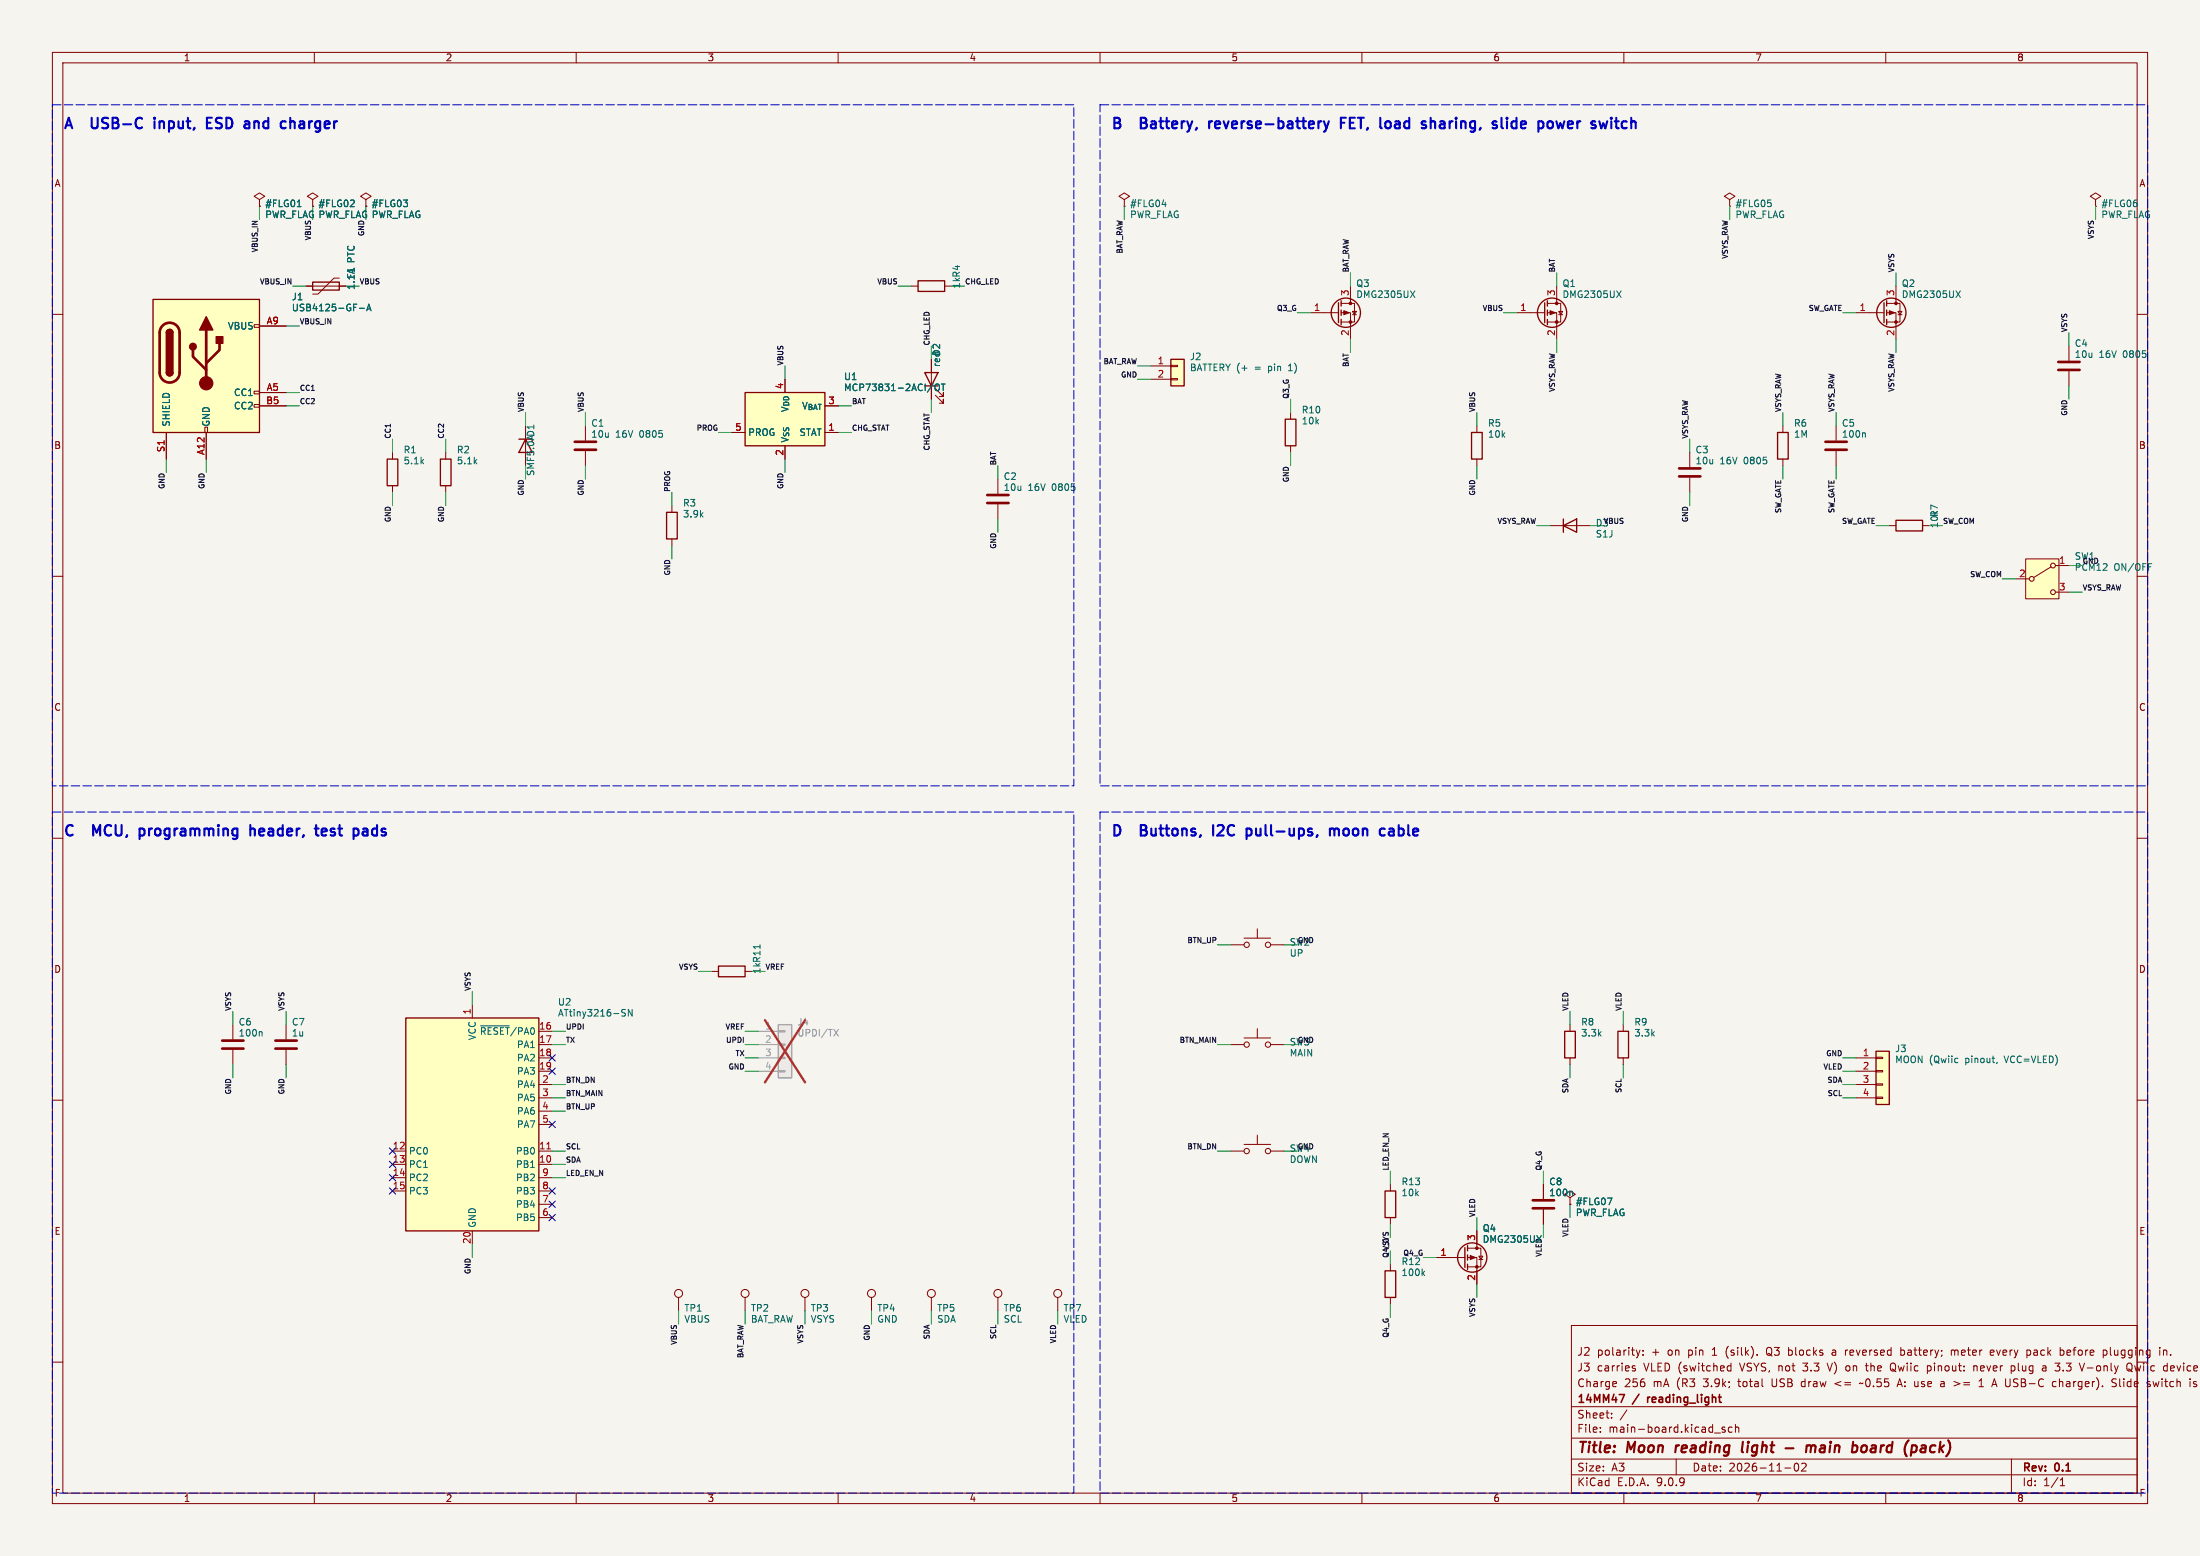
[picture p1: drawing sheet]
<svg xmlns="http://www.w3.org/2000/svg" width="420mm" height="297mm" viewBox="0 0 420 297" stroke-linecap="round" stroke-linejoin="round" font-family="sans-serif">
<path d="M0 0h420v297h-420z" fill="#f5f4ef" stroke="#f5f4ef" stroke-width=".19"/>
<g fill="none" stroke="#840000" stroke-width=".19">
<path d="M10 10h400v277h-400zM12 12h396v273h-396zM60 10v2M110 10v2M160 10v2M210 10v2M260 10v2M310 10v2M360 10v2M10 60h2M395 66v2.8M395 70.9v2.8"/>
<path d="M408 60h2M350.5 81.3v2.8M350.5 86.1v2.8M10 110h2M408 110h2M10 160h2M408 160h2M237.5 179.1h5.1M240 177.3v1.8M234.9 199.4h2.6M234.9 180.3h2.6M237.5 198.1h5.1"/>
<path d="M240 196.3v1.8M242.6 199.4h2.5M242.6 180.3h2.5M10 210h2M234.9 219.7h2.6M237.5 218.4h5.1M240 216.7v1.7M242.6 219.7h2.5M408 210h2M265.4 226.1v1.2M265.4 232.4v1.3M177.8 247.6v2.6"/>
<path d="M201.9 247.6v2.6M300 253h108v32h-108zM312.4 257.7l.3 1M312.7 258.7l-.1 .3M313.1 257.7l-.4 1M313.7 258.5v.2M313.7 257.8v.1M337.3 257.4v1.1M341.4 257.2v1.5M341.4 258.6l.5 .1M341.9 257.7l-.5 .1M350.2 257.7l-.4 .1"/>
<path d="M350.3 258.1h-.4a.29 .29 0 0 0-.2 .3 .29 .29 0 0 0 .2 .3h.4M352.6 257.7h.1M362.9 257.8l.4-.1 .3 .3M362.9 257.2v1.5M363.6 258.4l-.3 .3-.4-.1M372.5 257.8l.4-.1 .3 .2M372.5 257.7v1M373.2 257.9v.8M373.4 257.7l-.2 .2M379.9 257.9l.3-.2h.2l.3 .2v.1l-.8 .2M379.9 258.5l.3 .2 .4-.1M387.4 257.7l.3 .3v.4l-.3 .3"/>
<path d="M393.7 257.7l.3 .3v.4l-.3 .3M394.7 257.8v.8M395.3 258l-.7 .2M401.7 257.7h.2l.3 .3v.5l-.5 .2M402.9 257.2v1.3l.2 .2M412.3 257.2v.1M412.3 257.7v1M413 257.8l.2-.1 .4 .1 .1 .9M413 257.7v1M10 260h2M300 278.5h108M300 274.5h108"/>
<path d="M300 268.5h108M305.5 273.2v.2M305.5 272.5v.1M307.7 270.5v.2M307.7 269.8v.1M308.4 263.7l.2 .3-.7 .2M308.5 264.6l-.1 .1M310.6 269.1l-1.3 1.9M311.7 261.1l.5 .2v.1v.2l-.5 .1M311.7 260.8h.5M320 278.5v3M327.3 273.5h1.1"/>
<path d="M329.3 272.5l-.4-.1-.2 .2 .1 .2 .5 .2v.3h-.6M329.9 261.6h.5M329.9 260.8h.5M330.4 260.2v1.5M330.7 272.5l-.5-.1-.3 .3 .2 .6h.6M331.3 272.5l.2-.1 .4 .1v.9M331.3 271.9v1.5M342.7 279.4l.2-.1a.8 .8 0 0 1 .5 .7 .8 .8 0 0 1-.5 .8l-.2-.2-.2-.4zM343.9 279.4l.6-.1 .2 .1 .1 .3-.9 1.1h.9M343.9 263.8v.7M348.8 260.2l.5 1.5M351.4 263.7l-1.1 .4 1.1 .4"/>
<path d="M352.7 260.7l-.3 .3v.4l.3 .3M355.6 264h-.4l-.3 .1M356.1 260.7h.6M356.3 260.2v1.3l.4 .2M361.2 261.3l.2 .1M361.5 260.2a.5 .5 0 0 0-.6 .5v.5a.5 .5 0 0 0 .6 .5M362.2 264.7l.5-1.5 .5 1.5M362.3 264.3h.7M367.9 260.8l.5-.1 .3 .3M367.9 260.7v1.5M368.7 261.4l-.3 .3-.5-.1M370.7 263.7h.2l.3 .2v.8"/>
<path d="M371.2 264.6l-.5 .1M371.2 264l-.5 .1M373 263.7l1.2 .4-1.2 .4M376.8 260.8l.2-.1 .4 .1v.9M376.8 260.7v1M377.8 264.7h.9M377.8 263.6l.4-.4v1.5M380.7 263.2l.5 1.5M384 278.5v6.5M384.1 260.7h.3l.3 .3-.1 .5-.5 .2M390.1 260.7h.3l.2 .2v.8M390.6 261.6l-.5 .1"/>
<path d="M390.6 261l-.5 .1M391.9 263.8h.6M391.9 264.6h.6M393.2 263.2v1.5M393.6 263.7l-.4 .1M397.9 260.2l-.5 1.5M398.4 261.1h1.2M404 263.3l-.6-.1-.2 .1v.5l.7 .2 .1 .4-.3 .3-.5-.1M404.7 263.2v1.3l.2 .2M406.1 260.4a.5 .5 0 0 1 .6-.2 .5 .5 0 0 1 .3 .5v.5a.5 .5 0 0 1-.5 .5 .5 .5 0 0 1-.5-.5zM406.3 261.3l.8 .5M407.5 260.7l.3 1"/>
<path d="M411 263.7l.3 1 .3-.7 .3 .7M414.9 260.7h-.3l-.2 .2v.7l.5 .1M415.1 261l-.7 .2M418.8 263.8h.5M418.8 264.1l.5 .2 .1 .1-.1 .2-.4 .1M60 285v2M110 285v2M160 285v2M210 285v2M260 285v2M300 281.5h108M310 285v2"/>
<path d="M340.7 280.2h1.2M360 285v2M393.3 283.6h.9M393.3 282.5l.4-.4v1.5"/>
<circle cx="238" cy="199.4" r=".51"/>
<circle cx="238" cy="180.3" r=".51"/>
<circle cx="242.1" cy="199.4" r=".51"/>
<circle cx="242.1" cy="180.3" r=".51"/>
<circle cx="238" cy="219.7" r=".51"/>
<circle cx="242.1" cy="219.7" r=".51"/>
<circle cx="177.8" cy="246.9" r=".76"/>
<circle cx="201.9" cy="246.9" r=".76"/>
</g>
<path d="M320 275.9l-.2 1.3M332.7 275.2l-.2 1.7 .3 .3M340.9 276.4h1.5M344.9 276.1a.49 .49 0 0 1 .9 .1M344.9 275.9l-.1 1.3M345.8 276.2a.5 .5 0 0 1 .7-.2v1.2M345.8 276.2l-.2 1M355.5 276.1a.52 .52 0 0 1 .5-.2 .52 .52 0 0 1 .4 .4l-.1 .5a.6 .6 0 0 1-.9 .3M364.4 274.9l-.1 .1M366.8 276h.8l-.1 1.2M367.6 276.3l-.6 .1a.4 .4 0 0 0-.4 .4 .4 .4 0 0 0 .3 .4l.6-.1" fill="none" stroke="#840000" stroke-width=".4"/>
<path d="M309.1 266.2h1l-.6 1.5M314.5 266.7v1M314.6 266.8l-.1 .2" fill="none" stroke="#840000" stroke-width=".3"/>
<path d="M392.9 69.1h4.1M392.9 70.6h4.1M348.5 84.3h4.1M348.5 85.9h4.1" fill="none" stroke="#840000" stroke-width=".51"/>
<path d="M355.9 82.6l.2 .2v.7" fill="none" stroke="#006464" stroke-width=".19"/>
<path d="M264.4 227.3h2v5.1h-2z" fill="none" stroke="#840000" stroke-width=".25"/>
<path d="M386.7 106.7h6.4v7.6h-6.4z" fill="#ffffc2"/>
<g fill="none" stroke="#840000" stroke-width=".19">
<path d="M49.5 38.1l1-.6-1-.7-1 .7 1 .6v1.3M49.5 39.4h.1M330.2 38.1l1-.6-1-.7-1 .7 1 .6v1.3M330.2 39.4h.1M400 38.1l1.1-.6-1.1-.7-1 .7 1 .6v1.3M400 39.4h.1M174 54.6h1.3M180.3 54.6h1.3M250.2 59.7h5.3M256 57.9h2.6v3.6h-2.6M256 59.7h1.8v5.1M257.8 54.6v3.3"/>
<path d="M258.2 59.4h.8l-.4 .7zM289.6 59.7h5.3M295.4 57.9h2.5v3.6h-2.5M295.4 59.7h1.8v5.1M297.2 54.6v3.3M297.6 59.4h.7l-.4 .7zM354.3 59.7h5.4M360.2 57.9h2.5v3.6h-2.5M360.2 59.7h1.7v5.1M361.9 54.6v3.3M362.3 59.4h.8l-.4 .7zM258.2 60.1h.8"/>
<path d="M297.6 60.1h.7M362.3 60.1h.8M322.6 86.4v2.8M322.6 91.2v2.8M340.4 81.3v1.3M340.4 87.6v1.3M360.7 100.3h1.2M367 100.3h1.3M384.8 110.5h2.5M386.7 106.7h6.4v7.6h-6.4zM391.5 108.2l-3.3 2M392.4 108h2.6"/>
<path d="M392.4 113h2.6M153.7 247.6v2.6M166.4 247.6v2.6M190.5 247.6v2.6"/>
<circle cx="387.9" cy="110.5" r=".46"/>
<circle cx="391.9" cy="108" r=".46"/>
<circle cx="391.9" cy="113" r=".46"/>
<circle cx="153.7" cy="246.9" r=".76"/>
<circle cx="166.4" cy="246.9" r=".76"/>
<circle cx="190.5" cy="246.9" r=".76"/>
</g>
<g fill="none" stroke="#840000" stroke-width=".25">
<path d="M175.3 53.6h5v2h-5zM255.5 57.8v3.8M256 57.4v1M256 59.2v1M294.9 57.8v3.8M295.4 57.4v1M295.4 59.2v1M359.7 57.8v3.8M360.2 57.4v1M360.2 59.2v1M256 61v1M295.4 61v1"/>
<path d="M360.2 61v1M339.3 82.6h2.1v5h-2.1zM361.9 99.3h5.1v2h-5.1z"/>
<circle cx="256.9" cy="59.7" r="2.79"/>
<circle cx="296.3" cy="59.7" r="2.79"/>
<circle cx="361.1" cy="59.7" r="2.79"/>
</g>
<g fill="#840000" stroke="#840000" stroke-width=".19">
<path d="M360.7 59.3l1 .4-1 .4z"/>
<path d="M256.5 59.3l1.1 .4-1.1 .4z"/>
<path d="M295.9 59.3l1 .4-1 .4z"/>
<circle cx="361.9" cy="57.9" r=".25"/>
<circle cx="361.9" cy="61.5" r=".25"/>
<circle cx="257.8" cy="57.9" r=".25"/>
<circle cx="257.8" cy="61.5" r=".25"/>
<circle cx="297.2" cy="57.9" r=".25"/>
<circle cx="297.2" cy="61.5" r=".25"/>
</g>
<path d="M56.7 39.4h.8M338.1 38.8v.5M269.3 55.5l.8 1.3M270.1 55.5l-.8 1.3M308.6 55.5l.9 1.3M309.5 55.5l-.9 1.3M373.4 55.5l.8 1.3M374.2 55.5l-.8 1.3" fill="none" stroke="#006464" stroke-width=".19"/>
<path d="M320.5 89.4h4.1M320.5 90.9h4.1" fill="none" stroke="#840000" stroke-width=".51"/>
<path d="M29.2 57.2h20.3v25.4h-20.3z" fill="#ffffc2"/>
<g fill="none" stroke="#840000" stroke-width=".19">
<path d="M48.5 62h1v.5h-1zM48.5 74.7h1v.5h-1zM48.5 77.2h1v.5h-1zM49.5 62.2h5.1M49.5 74.9h5.1M49.5 77.5h5.1M177.8 68.6v7.6M178.6 75.4l1.5 1.6v-.8v.8h-.8M178.6 74.2l1.5 1.5v-.8v.8h-.8M31.7 82.6v5M39.1 81.5h.5v1.1h-.5zM39.4 82.6v5"/>
<path d="M111.8 81.3v2.8M111.8 86.1v2.8M128.3 96.5v1.3M128.3 102.9v1.2M135.9 185.4h1.3M142.2 185.4h1.3"/>
</g>
<path d="M29.2 57.2h20.3v25.4h-20.3zM31.7 63.5a.64 .64 0 0 1 .7-.6 .64 .64 0 0 1 .6 .6M31.7 71.1a.64 .64 0 0 0 .7 .7 .64 .64 0 0 0 .6-.7M176.5 71.1h2.6l-1.3 2.6zM176.5 73.7h2.6M127.3 97.8h2v5.1h-2zM137.2 184.4h5v2h-5z" fill="none" stroke="#840000" stroke-width=".25"/>
<path d="M31 62.2a1.9 1.9 0 0 1 2.1-.5 1.9 1.9 0 0 1 1.2 1.8v7.6a1.91 1.91 0 0 1-1.9 1.9 1.91 1.91 0 0 1-1.9-1.9v-7.7l.2-.7zM36.8 66.8v1.3l2.6 2.5M39.4 63v10.2M41.9 65.5v1.3l-2.5 2.5M109.7 84.3h4.1M109.7 85.9h4.1" fill="none" stroke="#840000" stroke-width=".51"/>
<g fill="#840000" stroke="#840000" stroke-width=".25">
<path d="M31.7 63.5h1.3v7.6h-1.3z"/>
<path d="M31.9 63.1a.64 .64 0 0 1 .7-.2 .64 .64 0 0 1 .4 .6h-1.3z"/>
<path d="M31.7 71.1h1.3a.64 .64 0 0 1-.6 .7 .64 .64 0 0 1-.7-.7z"/>
<path d="M39.4 60.5l1.2 2.5h-2.5z"/>
<path d="M41.3 64.3h1.2v1.2h-1.2z"/>
<circle cx="36.8" cy="66.2" r=".63"/>
</g>
<circle cx="39.4" cy="73.2" r="1.27" fill="#840000" stroke="#840000" stroke-width=".19"/>
<path d="M68.6 58.8h1M70 59.3l.4-1.2 .4 1.2M70.1 59h.6M145.1 180.3v.8" fill="none" stroke="#006464" stroke-width=".19"/>
<path d="M142.2 74.9h15.3v10.2h-15.3z" fill="#ffffc2"/>
<path d="M142.2 74.9h15.3v10.2h-15.3zM73.9 87.6h2v5.1h-2zM84.1 87.6h2v5.1h-2zM99.1 83.8h2.5v.5M100.3 83.8l1.3 2.6h-2.5zM264.4 242.6h2v5h-2z" fill="none" stroke="#840000" stroke-width=".25"/>
<g fill="none" stroke="#840000" stroke-width=".19">
<path d="M74.9 86.4v1.2M74.9 92.7v1.3M85.1 86.4v1.2M85.1 92.7v1.3M139.7 82.6h2.5M149.9 85.1v2.5M157.5 82.6h2.5M190.5 91.4v2.8M190.5 96.3v2.8M129.5 247.6v2.6M142.2 247.6v2.6M265.4 241.3v1.3"/>
<path d="M265.4 247.6v1.3"/>
<circle cx="129.5" cy="246.9" r=".76"/>
<circle cx="142.2" cy="246.9" r=".76"/>
</g>
<path d="M178.1 73.2l-1.1 1.7M178.7 73.4l.1-.1a.43 .43 0 0 1 .5 .4v.4a.42 .42 0 0 1-.4 .5 .42 .42 0 0 1-.4-.5zM179.7 73.3h.7M180.1 73.3v1.3M271.6 243l.4 .5M272 242.6l-.5 .5" fill="none" stroke="#006464" stroke-width=".19"/>
<path d="M188.5 94.5h4M188.5 96h4" fill="none" stroke="#840000" stroke-width=".51"/>
<path d="M148.6 195.6h2.5v10.1h-2.5z" fill="#ebeae8"/>
<path d="M148.6 195.6h2.5v10.1h-2.5z" fill="none" stroke="#9c9b98" stroke-width=".25"/>
<path d="M144.8 196.9h3.8M144.8 199.4h3.8M148.6 196.7h1.3v.3h-1.3zM148.6 199.3h1.3v.2h-1.3zM144.8 201.9h3.8M144.8 204.5h3.8M148.6 201.8h1.3v.3h-1.3zM148.6 204.3h1.3v.3h-1.3z" fill="none" stroke="#9c9b98" stroke-width=".19"/>
<path d="M159.2 196.5l.8 1.3M160 196.5l-.8 1.3" fill="none" stroke="#939391" stroke-width=".19"/>
<path d="M146 194.7l7.7 11.9M153.7 194.7l-7.7 11.9" fill="none" stroke="#e12e31" stroke-width=".46"/>
<path d="M77.5 194.3h25.4v40.6h-25.4z" fill="#ffffc2"/>
<g fill="none" stroke="#840000" stroke-width=".25">
<path d="M77.5 194.3h25.4v40.6h-25.4zM298.7 196.9h2v5h-2zM308.9 196.9h2v5h-2zM279.7 238.1v3.8M280.2 237.7v1.1M280.2 239.5v1M280.2 241.3v1"/>
<circle cx="281.1" cy="240" r="2.79"/>
</g>
<g fill="none" stroke="#840000" stroke-width=".19">
<path d="M44.4 195.6v2.8M54.6 195.6v2.8M90.2 191.8v2.5M102.9 196.9h2.5M102.9 199.4h2.5M299.7 195.6v1.3M309.9 195.6v1.3M44.4 200.4v2.8M54.6 200.4v2.8M74.9 219.7h2.6M102.9 219.7h2.5M102.9 201.9h2.5"/>
<path d="M102.9 204.5h2.5M102.9 207h2.5M102.9 209.6h2.5M102.9 212.1h2.5M102.9 214.6h2.5M299.7 201.9v1.3M309.9 201.9v1.3M74.9 222.2h2.6M74.9 224.8h2.6M74.9 227.3h2.6M90.2 234.9v2.6M102.9 222.2h2.5"/>
<path d="M102.9 224.8h2.5M102.9 227.3h2.5M102.9 229.9h2.5M102.9 232.4h2.5M280.2 238.3h2.5v3.5h-2.5M281.9 234.9v3.4M282.3 239.8h.8l-.4 .6zM294.6 226.1v2.8M294.6 230.9v2.8M299.7 228.6l1-.6-1-.7-1 .7 1 .6v1.3M299.7 229.9h.1M274.3 240h5.4"/>
<path d="M280.2 240h1.7v5.1M282.3 240.4h.8"/>
</g>
<path d="M49.9 196.9l.1 .2v.7M91.7 195.8h5.5M118.8 193.2l.6 .4-.1 .3h-.4M118.8 192.7h.6M120.7 192.7v1.2l-.8-1.2v1.2M293.4 235.9l.8 1.2M294.2 235.9l-.8 1.2M300 227.4l.2 .2v.6M306.9 228.7h.8l-.5 1.2" fill="none" stroke="#006464" stroke-width=".19"/>
<path d="M104.4 219.3h.7" fill="none" stroke="#a90000" stroke-width=".19"/>
<path d="M42.4 198.6h4.1M52.6 198.6h4M42.4 200.2h4.1M52.6 200.2h4M292.6 229.1h4.1M292.6 230.6h4.1" fill="none" stroke="#840000" stroke-width=".51"/>
<g fill="#840000" stroke="#840000" stroke-width=".19">
<path d="M280.7 239.6l1 .4-1 .4z"/>
<circle cx="281.9" cy="238.3" r=".25"/>
<circle cx="281.9" cy="241.8" r=".25"/>
</g>
<path d="M358.1 200.7h2.6v10.1h-2.6z" fill="#ffffc2"/>
<path d="M358.1 200.7h2.6v10.1h-2.6z" fill="none" stroke="#840000" stroke-width=".25"/>
<path d="M354.3 201.9h3.8M354.3 204.5h3.8M354.3 207h3.8M354.3 209.6h3.8M358.1 201.8h1.3v.3h-1.3zM358.1 204.3h1.3v.3h-1.3zM358.1 206.9h1.3v.2h-1.3zM358.1 209.4h1.3v.3h-1.3z" fill="none" stroke="#840000" stroke-width=".19"/>
<path d="M381.3 202.8l-.2 .2" fill="none" stroke="#006464" stroke-width=".19"/>
<path d="M223.5 68.6h2.6v5.1h-2.6z" fill="#ffffc2"/>
<path d="M59.7 53.8h5.1v1.6h-5.1zM223.5 68.6h2.6v5.1h-2.6zM245.4 80h2v5.1h-2zM280.9 82.6h2.1v5h-2.1zM298.4 99.1v2.5M298.4 100.3l2.6-1.2v2.5z" fill="none" stroke="#840000" stroke-width=".25"/>
<g fill="none" stroke="#840000" stroke-width=".19">
<path d="M49.5 39.4h.1M59.7 38.1l1-.6-1-.7-1 .7 1 .6v1.3M59.7 39.4h.1M69.8 38.1l1.1-.6-1.1-.7-1 .7 1 .6v1.3M69.8 39.4h.1M214.6 38.1l1-.6-1-.7-1 .7 1 .6v1.3M214.6 39.4h.1M58.4 54.6h7.6M64.8 53.1h-1l-3.1 3h-1M49.5 62.2h5.1M49.5 74.9h5.1M49.5 77.5h5.1"/>
<path d="M177.8 68.6v2.5M177.8 73.7v2.5M219.7 69.9h3.8M219.7 72.4h3.8M223.5 69.7h1.3v.3h-1.3zM223.5 72.3h1.3v.2h-1.3zM246.4 78.7v1.3M31.7 82.6v5M39.4 82.6v5M139.7 82.6h2.5M149.9 85.1v2.5M157.5 82.6h2.5"/>
<path d="M246.4 85.1v1.3M281.9 81.3v1.3M281.9 87.6v1.3M295.9 100.3h7.6M281.9 234.9v2.6M294.6 226.1v2.8M294.6 230.9v2.8M299.7 229.9h.1M274.3 240h2.6M281.9 242.6v2.5"/>
</g>
<g fill="none" stroke="#006464" stroke-width=".19">
<path d="M56.7 39.4h.8M66.8 39.4h.8M67.6 38.3v.4M221.8 39h.8M68.6 58.8h1M70 59.3l.4-1.2 .4 1.2M70.1 59h.6M178.1 73.2l-1.1 1.7M178.7 73.4l.1-.1a.43 .43 0 0 1 .5 .4v.4a.42 .42 0 0 1-.4 .5 .42 .42 0 0 1-.4-.5zM179.7 73.3h.7M180.1 73.3v1.3M246 70.8h.7"/>
<path d="M246.1 69.8l-.1 .1M293.4 235.9l.8 1.2M294.2 235.9l-.8 1.2M300 227.4l.2 .2v.6M306.9 228.7h.8l-.5 1.2"/>
</g>
<g fill="none" stroke="#009600" stroke-width=".19">
<path d="M49.5 39.4v2.5M59.7 39.4v2.5M69.8 39.4v2.5M214.6 39.4v2.5M330.2 39.4v2.5M400 39.4v2.5M55.9 54.6h2.5M66 54.6h2.6M171.4 54.6h2.6M181.6 54.6h2.5M247.6 59.7h2.6M257.8 52.1v2.5"/>
<path d="M287 59.7h2.6M297.2 52.1v2.5M351.8 59.7h2.5M361.9 52.1v2.5M54.6 62.2h2.5M54.6 74.9h2.5M54.6 77.5h2.5M100.3 78.7v2.6M111.8 78.7v2.6M149.9 69.9v2.5M160 77.5h2.6M177.8 76.2v2.5"/>
<path d="M217.2 69.9h2.5M217.2 72.4h2.5M246.4 76.2v2.5M257.8 64.8v2.5M281.9 78.7v2.6M297.2 64.8v2.5M340.4 78.7v2.6M350.5 78.7v2.6M361.9 64.8v2.5M395 63.5v2.5M395 73.7v2.5M31.7 87.6v2.6"/>
<path d="M39.4 87.6v2.6M74.9 83.8v2.6M74.9 94v2.5M85.1 83.8v2.6M85.1 94v2.5M111.8 88.9v2.5M128.3 94v2.5M137.2 82.6h2.5M149.9 87.6v2.6M160 82.6h2.6M190.5 88.9v2.5M190.5 99.1v2.5"/>
<path d="M246.4 86.4v2.5M281.9 88.9v2.5M322.6 83.8v2.6M322.6 94v2.5M340.4 88.9v2.5M350.5 88.9v2.5M128.3 104.1v2.6M293.4 100.3h2.5M303.5 100.3h2.6M358.1 100.3h2.6M368.3 100.3h2.5M382.3 110.5h2.5"/>
<path d="M395 108h2.5M395 113h2.5M44.4 193v2.6M54.6 193v2.6M90.2 189.2v2.6M105.4 196.9h2.5M105.4 199.4h2.5M133.3 185.4h2.6M142.2 196.9h2.6M142.2 199.4h2.6M143.5 185.4h2.5M232.4 199.4h2.5"/>
<path d="M232.4 180.3h2.5M245.1 199.4h2.5M245.1 180.3h2.5M299.7 193v2.6M309.9 193v2.6M44.4 203.2v2.5M54.6 203.2v2.5M105.4 219.7h2.5M105.4 212.1h2.5M105.4 209.6h2.5M105.4 207h2.5M142.2 201.9h2.6"/>
<path d="M142.2 204.5h2.6M232.4 219.7h2.5M245.1 219.7h2.5M299.7 203.2v2.5M309.9 203.2v2.5M351.8 201.9h2.5M351.8 209.6h2.5M351.8 207h2.5M351.8 204.5h2.5M90.2 237.5v2.5M105.4 222.2h2.5M105.4 224.8h2.5"/>
<path d="M265.4 223.5v2.6M265.4 233.7v2.5M265.4 238.8v2.5M281.9 232.4v2.5M294.6 223.5v2.6M294.6 233.7v2.5M299.7 229.9v2.5M129.5 250.2v2.5M142.2 250.2v2.5M153.7 250.2v2.5M166.4 250.2v2.5M177.8 250.2v2.5"/>
<path d="M190.5 250.2v2.5M201.9 250.2v2.5M265.4 248.9v2.6M271.8 240h2.5M281.9 245.1v2.5"/>
</g>
<g fill="none" stroke="#000084" stroke-width=".19">
<path d="M74.3 219.1l1.2 1.2M75.5 219.1l-1.2 1.2M104.8 214l1.2 1.2M104.8 201.3l1.2 1.2M104.8 203.9l1.2 1.2M106 214l-1.2 1.2M106 201.3l-1.2 1.2M106 203.9l-1.2 1.2M74.3 226.7l1.2 1.2M74.3 221.6l1.2 1.3M74.3 224.2l1.2 1.2M75.5 226.7l-1.2 1.2"/>
<path d="M75.5 221.6l-1.2 1.3M75.5 224.2l-1.2 1.2M104.8 229.3l1.2 1.2M104.8 226.7l1.2 1.2M104.8 231.8l1.2 1.2M106 229.3l-1.2 1.2M106 226.7l-1.2 1.2M106 231.8l-1.2 1.2"/>
</g>
<g fill="none" stroke="#0000c2" stroke-width=".4">
<path d="M17.5 22.5l.1 1.8M29.5 22.5v.2M29.5 23.2v1.3M39.5 23.4h.7M39.5 24.5h1M39.5 22.5h1M49.1 23.2l-.6 .1M55.7 23.2h.5l.1 .2v1.1M217.8 23.4h.7M218.5 22.5h-.7v2h.7M230.8 23.2v1.3M231.4 23.2h-.4l-.2 .3"/>
<path d="M253.7 23.2l-.5 1.3M256 23.4h.6M256.9 22.5h-.9v2M265.1 23.2l.4 .3v.6l-.4 .4M273.2 23.2h.7l.1 1.3M287.7 22.5v.2M287.7 23.2v1.3M289.3 23.2h-.6l-.2 .3 .1 .8 .3 .2h.4M297.1 23.2l.4 1.3 .4-1 .4 1 .3-1.3M308.3 23.2h.7M308.5 22.5v1.7l.1 .2 .4 .1M18.5 158.9l-.7-1.4v2"/>
<path d="M26.6 158.2h.6l.4 .3M26.6 158.2v2M27.6 159.1l-.4 .4-.6-.1M47.8 158.3a.5 .5 0 0 1 .8 .1v1.1M47.8 157.5v2M61.4 158.8l1-.2-.1-.4h-.6l-.3 .2 .1 1h.8M69.3 159.4h.9M69.3 158.2h.8l.1 1.3M70.2 158.6l-.9 .2M217.8 158.4h.7M218.5 157.5h-.7v2h.7M231.6 157.5v2"/>
<path d="M232.5 157.6v.1M233.5 158.3l-1.1 1.2h1.2M238.2 158.2h.3l.4 .3-.1 .8-.3 .2h-.3M253.9 158.3a.5 .5 0 0 1 .8 .1M253.9 158.2v1.3M254.7 158.4l.3-.2h.5l.1 1.3M254.7 158.4v1.1M265.4 158.2h.4l.3 .2v1.1M266.1 159.4l-.7 .1M266.1 158.6l-.7 .1"/>
</g>
<path d="M10 20h195v130h-195zM210 20h200v130h-200zM10 155h195v130h-195zM210 155h200v130h-200z" fill="none" stroke="#0000c2" stroke-width=".19" stroke-dasharray="1.6 .6"/>
<g font-size="2.8" fill="#0000c2">
<text x="12" y="24.7">A</text>
<text x="18.4" y="24.7">USB-C</text>
<text x="31.2" y="24.7">input,</text>
<text x="42" y="24.7">ESD</text>
<text x="50" y="24.7">and</text>
<text x="57.8" y="24.7">charger</text>
<text x="212" y="24.7">B</text>
<text x="218.6" y="24.7">Battery,</text>
<text x="232.5" y="24.7">reverse-battery</text>
<text x="258.4" y="24.7">FET,</text>
<text x="266.8" y="24.7">load</text>
<text x="275.6" y="24.7">sharing,</text>
<text x="289.9" y="24.7">slide</text>
<text x="299.4" y="24.7">power</text>
<text x="310.3" y="24.7">switch</text>
<text x="12" y="159.7">C</text>
<text x="18.6" y="159.7">MCU,</text>
<text x="28.3" y="159.7">programming</text>
<text x="50.2" y="159.7">header,</text>
<text x="63.6" y="159.7">test</text>
<text x="71.6" y="159.7">pads</text>
<text x="212" y="159.7">D</text>
<text x="218.6" y="159.7">Buttons,</text>
<text x="233.3" y="159.7">I2C</text>
<text x="240.4" y="159.7">pull-ups,</text>
<text x="257.1" y="159.7">moon</text>
<text x="267.6" y="159.7">cable</text>
</g>
<g font-size="2.8" fill="#840000">
<text x="301" y="277.9">Title:</text>
<text x="310.6" y="277.9">Moon</text>
<text x="320.7" y="277.9">reading</text>
<text x="334.2" y="277.9">light</text>
<text x="348" y="277.9">main</text>
<text x="357.6" y="277.9">board</text>
<text x="368.4" y="277.9">(pack)</text>
</g>
<g font-size="2.1" fill="#840000">
<text x="301" y="262">J3</text>
<text x="301" y="259">J2</text>
<text x="304.9" y="262">carries</text>
<text x="304.9" y="259">polarity:</text>
<text x="313.9" y="262">VLED (switched</text>
<text x="315.4" y="259">+</text>
<text x="318.5" y="259">on</text>
<text x="322.5" y="259">pin</text>
<text x="327.3" y="259">1</text>
<text x="330" y="259">(silk).</text>
<text x="332.5" y="262">VSYS, not</text>
<text x="337.9" y="259">Q3</text>
<text x="342.2" y="259">blocks</text>
<text x="344.8" y="262">3.3</text>
<text x="349.7" y="262">V)</text>
<text x="350.8" y="259">a</text>
<text x="353.2" y="262">on</text>
<text x="353.4" y="259">reversed</text>
<text x="357.3" y="262">the</text>
<text x="362.1" y="262">Qwiic</text>
<text x="364.1" y="259">battery;</text>
<text x="369.2" y="262">pinout:</text>
<text x="373.9" y="259">meter</text>
<text x="378.2" y="262">never</text>
<text x="381.6" y="259">every</text>
<text x="385.5" y="262">plug</text>
<text x="388.7" y="259">pack</text>
<text x="391.7" y="262">a</text>
<text x="394.3" y="262">3.3</text>
<text x="395.2" y="259">before</text>
<text x="399.2" y="262">V-only</text>
<text x="403.6" y="259">plugging</text>
<text x="408.3" y="262">Qwiic</text>
<text x="414.5" y="259">in.</text>
<text x="415.5" y="262">device</text>
<text x="301" y="268.2">14MM47</text>
<text x="301" y="265">Charge</text>
<text x="310.1" y="265">256</text>
<text x="311.9" y="268.2">/</text>
<text x="315.2" y="268.2">reading_light</text>
<text x="315.7" y="265">mA (R3</text>
<text x="325.5" y="265">3.9k;</text>
<text x="332.3" y="265">total</text>
<text x="338.8" y="265">USB</text>
<text x="344.6" y="265">draw</text>
<text x="351.1" y="265">&lt;=</text>
<text x="356.1" y="265">~0.55</text>
<text x="363.5" y="265">A: use</text>
<text x="374.6" y="265">&gt;=</text>
<text x="379.6" y="265">1</text>
<text x="382.3" y="265">A USB-C</text>
<text x="394.1" y="265">charger).</text>
<text x="405.6" y="265">Slide</text>
<text x="412.5" y="265">switch</text>
<text x="301" y="273.7">File:</text>
<text x="301" y="271">Sheet:</text>
<text x="307.1" y="273.7">main-board.kicad_sch</text>
<text x="301" y="281.1">Size:</text>
<text x="307.6" y="281.1">A3</text>
<text x="323" y="281.1">Date:</text>
<text x="330" y="281.1">2026-11-02</text>
<text x="386" y="281.3">Rev:</text>
<text x="392.4" y="281.3">0.1</text>
<text x="301" y="283.9">KiCad</text>
<text x="308.7" y="283.9">E.D.A.</text>
<text x="316.3" y="283.9">9.0.9</text>
<text x="386" y="283.9">Id:</text>
<text x="390.1" y="283.9">1/1</text>
</g>
<g font-size="1.8" fill="#840000">
<text x="35" y="11.9">1</text>
<text x="85" y="11.9">2</text>
<text x="135" y="11.9">3</text>
<text x="185" y="11.9">4</text>
<text x="235" y="11.9">5</text>
<text x="285" y="11.9">6</text>
<text x="335" y="11.9">7</text>
<text x="385" y="11.9">8</text>
<text x="10.3" y="35.9">A</text>
<text x="408.3" y="35.9">A</text>
<text x="10.3" y="85.9">B</text>
<text x="408.2" y="85.9">B</text>
<text x="10.3" y="135.9">C</text>
<text x="408.2" y="135.9">C</text>
<text x="10.3" y="185.9">D</text>
<text x="408.2" y="185.9">D</text>
<text x="10.3" y="235.9">E</text>
<text x="408.3" y="235.9">E</text>
<text x="10.3" y="285.9">F</text>
<text x="35" y="286.9">1</text>
<text x="85" y="286.9">2</text>
<text x="135" y="286.9">3</text>
<text x="185" y="286.9">4</text>
<text x="235" y="286.9">5</text>
<text x="285" y="286.9">6</text>
<text x="335" y="286.9">7</text>
<text x="385" y="286.9">8</text>
<text x="408.3" y="285.9">F</text>
</g>
<g font-size="1.8" fill="#006464">
<text x="50.5" y="39.7">#FLG01</text>
<text x="50.5" y="41.8">PWR_FLAG PWR_FLAG PWR_FLAG</text>
<text x="60.7" y="39.7">#FLG02</text>
<text x="70.9" y="39.7">#FLG03</text>
<text x="215.6" y="39.7">#FLG04</text>
<text x="215.6" y="41.8">PWR_FLAG</text>
<text x="331.2" y="39.7">#FLG05</text>
<text x="331.2" y="41.8">PWR_FLAG</text>
<text x="401.1" y="39.7">#FLG06</text>
<text x="401.1" y="41.8">PWR_FLAG</text>
<text x="67.9" y="53.3" transform="rotate(-90 67.9 53.3)">F1 PTC</text>
<text x="55.6" y="57.5">J1</text>
<text x="55.6" y="59.6">USB4125-GF-A</text>
<text x="67.9" y="55.4" transform="rotate(-90 67.9 55.4)">1.1A</text>
<text x="183.5" y="55.2" transform="rotate(-90 183.5 55.2)">1kR4</text>
<text x="258.8" y="55">Q3</text>
<text x="258.8" y="57.1">DMG2305UX</text>
<text x="298.2" y="55">Q1</text>
<text x="298.2" y="57.1">DMG2305UX</text>
<text x="363" y="55">Q2</text>
<text x="363" y="57.1">DMG2305UX</text>
<text x="43.4" y="63.1">VBUS</text>
<text x="179.7" y="70.2" transform="rotate(-90 179.7 70.2)">redD2</text>
<text x="227.1" y="68.9">J2</text>
<text x="227.1" y="71">BATTERY (+</text>
<text x="239.6" y="71">=</text>
<text x="242.4" y="71">pin</text>
<text x="246.4" y="71">1)</text>
<text x="396" y="66.4">C4</text>
<text x="396" y="68.5">10u</text>
<text x="400.7" y="68.5">16V</text>
<text x="405.4" y="68.5">0805</text>
<text x="44.6" y="75.8">CC1</text>
<text x="161" y="72.8">U1</text>
<text x="161" y="74.9">MCP73831-2ACI/OT</text>
<text x="32.6" y="81.5" transform="rotate(-90 32.6 81.5)">SHIELD</text>
<text x="40.2" y="81.5" transform="rotate(-90 40.2 81.5)">GND</text>
<text x="44.6" y="78.3">CC2</text>
<text x="112.8" y="81.6">C1</text>
<text x="112.8" y="83.7">10u</text>
<text x="117.5" y="83.7">16V</text>
<text x="122.2" y="83.7">0805</text>
<text x="142.7" y="83.4">PROG</text>
<text x="152.5" y="83.4">STAT</text>
<text x="153" y="78.3">V_{BAT}</text>
<text x="248.4" y="81.2">10k</text>
<text x="248.4" y="79.1">R10</text>
<text x="284" y="81.6">R5</text>
<text x="284" y="83.7">10k</text>
<text x="342.4" y="81.6">R6</text>
<text x="342.4" y="83.7">1M</text>
<text x="351.5" y="81.6">C5</text>
<text x="351.5" y="83.7">100n</text>
<text x="77" y="86.7">R1</text>
<text x="77" y="88.8">5.1k</text>
<text x="87.1" y="86.7">R2</text>
<text x="87.1" y="88.8">5.1k</text>
<text x="150.7" y="84.6" transform="rotate(-90 150.7 84.6)">V_{SS}V_{DD}</text>
<text x="323.6" y="86.7">C3</text>
<text x="323.6" y="88.8">10u</text>
<text x="328.3" y="88.8">16V</text>
<text x="333" y="88.8">0805</text>
<text x="191.5" y="91.8">C2</text>
<text x="191.5" y="93.9">10u</text>
<text x="196.2" y="93.9">16V</text>
<text x="200.9" y="93.9">0805</text>
<text x="130.3" y="96.9">R3</text>
<text x="130.3" y="99">3.9k</text>
<text x="370.2" y="100.9" transform="rotate(-90 370.2 100.9)">10kR7</text>
<text x="304.5" y="102.8">S1J</text>
<text x="396" y="107">SW1</text>
<text x="396" y="109.1">PCM12</text>
<text x="403.6" y="109.1">ON/OFF</text>
<text x="145.4" y="186" transform="rotate(-90 145.4 186)">1kR11</text>
<text x="246.1" y="182.8">UP</text>
<text x="246.1" y="180.7">SW2</text>
<text x="45.5" y="195.9">C6</text>
<text x="55.6" y="195.9">C7</text>
<text x="91.5" y="197.7">~{RESET}/PA0</text>
<text x="106.4" y="194.2">ATtiny3216-SN</text>
<text x="106.4" y="192.1">U2</text>
<text x="301.7" y="195.9">R8</text>
<text x="311.9" y="195.9">R9</text>
<text x="45.5" y="198">100n</text>
<text x="55.6" y="198">1u</text>
<text x="91" y="198.6" transform="rotate(-90 91 198.6)">VCC</text>
<text x="98.6" y="200.3">PA1</text>
<text x="98.6" y="202.8">PA2</text>
<text x="246.1" y="201.9">MAIN</text>
<text x="246.1" y="199.8">SW3</text>
<text x="301.7" y="198">3.3k</text>
<text x="311.9" y="198">3.3k</text>
<text x="361.7" y="201">J3</text>
<text x="361.7" y="203.1">MOON (Qwiic</text>
<text x="375.3" y="203.1">pinout,</text>
<text x="383" y="203.1">VCC=VLED)</text>
<text x="98.6" y="205.3">PA3</text>
<text x="98.6" y="207.9">PA4</text>
<text x="98.6" y="210.4">PA5</text>
<text x="98.6" y="213">PA6</text>
<text x="98.6" y="215.5">PA7</text>
<text x="78" y="220.6">PC0</text>
<text x="98.4" y="220.6">PB0</text>
<text x="246.1" y="220.1">SW4</text>
<text x="78" y="223.1">PC1</text>
<text x="78" y="225.7">PC2</text>
<text x="98.4" y="223.1">PB1</text>
<text x="98.4" y="225.7">PB2</text>
<text x="246.1" y="222.2">DOWN</text>
<text x="267.5" y="226.4">R13</text>
<text x="295.6" y="226.4">C8</text>
<text x="78" y="228.2">PC3</text>
<text x="98.4" y="228.2">PB3</text>
<text x="98.4" y="230.7">PB4</text>
<text x="98.4" y="233.3">PB5</text>
<text x="267.5" y="228.5">10k</text>
<text x="295.6" y="228.5">100n</text>
<text x="300.7" y="230.2">#FLG07</text>
<text x="300.7" y="232.3">PWR_FLAG</text>
<text x="91" y="234.4" transform="rotate(-90 91 234.4)">GND</text>
<text x="282.9" y="235.3">Q4</text>
<text x="282.9" y="237.4">DMG2305UX</text>
<text x="267.5" y="241.7">R12</text>
<text x="267.5" y="243.8">100k</text>
<text x="130.5" y="250.6">TP1</text>
<text x="143.2" y="250.6">TP2</text>
<text x="154.7" y="250.6">TP3</text>
<text x="167.4" y="250.6">TP4</text>
<text x="178.8" y="250.6">TP5</text>
<text x="191.5" y="250.6">TP6</text>
<text x="202.9" y="250.6">TP7</text>
<text x="130.5" y="252.7">VBUS</text>
<text x="143.2" y="252.7">BAT_RAW</text>
<text x="154.7" y="252.7">VSYS</text>
<text x="167.4" y="252.7">GND</text>
<text x="178.8" y="252.7">SDA</text>
<text x="191.5" y="252.7">SCL</text>
<text x="202.9" y="252.7">VLED</text>
</g>
<g font-size="1.8" fill="#a90000">
<text x="250.8" y="59.4">1</text>
<text x="257.6" y="56.6" transform="rotate(-90 257.6 56.6)">3</text>
<text x="290.1" y="59.4">1</text>
<text x="296.9" y="56.6" transform="rotate(-90 296.9 56.6)">3</text>
<text x="354.9" y="59.4">1</text>
<text x="361.7" y="56.6" transform="rotate(-90 361.7 56.6)">3</text>
<text x="50.8" y="62">A9</text>
<text x="257.6" y="64.2" transform="rotate(-90 257.6 64.2)">2</text>
<text x="296.9" y="64.2" transform="rotate(-90 296.9 64.2)">2</text>
<text x="361.7" y="64.2" transform="rotate(-90 361.7 64.2)">2</text>
<text x="220.9" y="69.6">1</text>
<text x="50.7" y="77.2">B5</text>
<text x="50.8" y="74.7">A5</text>
<text x="149.6" y="74.4" transform="rotate(-90 149.6 74.4)">4</text>
<text x="158" y="77.2">3</text>
<text x="220.9" y="72.1">2</text>
<text x="140.3" y="82.3">5</text>
<text x="158" y="82.3">1</text>
<text x="31.5" y="86.4" transform="rotate(-90 31.5 86.4)">S1</text>
<text x="39.1" y="86.9" transform="rotate(-90 39.1 86.9)">A12</text>
<text x="149.6" y="87.1" transform="rotate(-90 149.6 87.1)">2</text>
<text x="393" y="107.7">1</text>
<text x="385.4" y="110.2">2</text>
<text x="393" y="112.8">3</text>
<text x="89.9" y="193.7" transform="rotate(-90 89.9 193.7)">1</text>
<text x="102.8" y="196.6">16</text>
<text x="102.8" y="199.1">17</text>
<text x="102.8" y="201.7">18</text>
<text x="355.5" y="201.7">1</text>
<text x="102.8" y="204.2">19</text>
<text x="103.4" y="206.8">2</text>
<text x="103.4" y="209.3">3</text>
<text x="355.5" y="204.2">2</text>
<text x="355.5" y="206.8">3</text>
<text x="355.5" y="209.3">4</text>
<text x="103.4" y="211.8">4</text>
<text x="103.4" y="214.4">5</text>
<text x="74.9" y="219.5">12</text>
<text x="74.9" y="222">13</text>
<text x="102.8" y="219.5">11</text>
<text x="102.8" y="222">10</text>
<text x="74.9" y="224.5">14</text>
<text x="74.9" y="227.1">15</text>
<text x="103.4" y="224.5">9</text>
<text x="103.4" y="227.1">8</text>
<text x="103.4" y="229.6">7</text>
<text x="103.4" y="232.2">6</text>
<text x="89.9" y="237.5" transform="rotate(-90 89.9 237.5)">20</text>
<text x="274.9" y="239.8">1</text>
<text x="281.7" y="236.9" transform="rotate(-90 281.7 236.9)">3</text>
<text x="281.7" y="244.5" transform="rotate(-90 281.7 244.5)">2</text>
</g>
<text font-size="1.8" fill="#009600" x="102.2" y="91" transform="rotate(-90 102.2 91)">SMF5.0AD1</text>
<text font-size="1.8" fill="#0f0f0f" x="304.5" y="100.7">D3</text>
<g font-size="1.8" fill="#a5a4a2">
<text x="146" y="196.6">1</text>
<text x="146" y="199.1">2</text>
<text x="146" y="201.7">3</text>
<text x="146" y="204.2">4</text>
</g>
<g font-size="1.8" fill="#939391">
<text x="152.1" y="195.9">J4</text>
<text x="152.1" y="198">UPDI/TX</text>
</g>
<g font-size="1.4" fill="#0f0f0f">
<text x="59.4" y="46" transform="rotate(-90 59.4 46)">VBUS</text>
<text x="69.6" y="45.2" transform="rotate(-90 69.6 45.2)">GND</text>
<text x="399.8" y="45.8" transform="rotate(-90 399.8 45.8)">VSYS</text>
<text x="49.3" y="48.3" transform="rotate(-90 49.3 48.3)">VBUS_IN</text>
<text x="214.4" y="48.5" transform="rotate(-90 214.4 48.5)">BAT_RAW</text>
<text x="257.5" y="52.1" transform="rotate(-90 257.5 52.1)">BAT_RAW</text>
<text x="296.9" y="52.1" transform="rotate(-90 296.9 52.1)">BAT</text>
<text x="329.9" y="49.5" transform="rotate(-90 329.9 49.5)">VSYS_RAW</text>
<text x="361.7" y="52.1" transform="rotate(-90 361.7 52.1)">VSYS</text>
<text x="49.5" y="54.3">VBUS_IN</text>
<text x="68.6" y="54.3">VBUS</text>
<text x="167.3" y="54.3">VBUS</text>
<text x="184.1" y="54.3">CHG_LED</text>
<text x="243.6" y="59.4">Q3_G</text>
<text x="282.9" y="59.4">VBUS</text>
<text x="345.2" y="59.4">SW_GATE</text>
<text x="57.1" y="62">VBUS_IN</text>
<text x="394.7" y="63.5" transform="rotate(-90 394.7 63.5)">VSYS</text>
<text x="149.6" y="69.8" transform="rotate(-90 149.6 69.8)">VBUS</text>
<text x="177.5" y="66" transform="rotate(-90 177.5 66)">CHG_LED</text>
<text x="210.5" y="69.6">BAT_RAW</text>
<text x="257.5" y="70.2" transform="rotate(-90 257.5 70.2)">BAT</text>
<text x="57.1" y="74.7">CC1</text>
<text x="57.1" y="77.2">CC2</text>
<text x="162.6" y="77.2">BAT</text>
<text x="213.9" y="72.1">GND</text>
<text x="246.1" y="76.2" transform="rotate(-90 246.1 76.2)">Q3_G</text>
<text x="296.9" y="74.9" transform="rotate(-90 296.9 74.9)">VSYS_RAW</text>
<text x="361.7" y="74.9" transform="rotate(-90 361.7 74.9)">VSYS_RAW</text>
<text x="74.7" y="83.8" transform="rotate(-90 74.7 83.8)">CC1</text>
<text x="84.8" y="83.8" transform="rotate(-90 84.8 83.8)">CC2</text>
<text x="100.1" y="78.7" transform="rotate(-90 100.1 78.7)">VBUS</text>
<text x="111.5" y="78.7" transform="rotate(-90 111.5 78.7)">VBUS</text>
<text x="132.9" y="82.3">PROG</text>
<text x="162.6" y="82.3">CHG_STAT</text>
<text x="281.7" y="78.7" transform="rotate(-90 281.7 78.7)">VBUS</text>
<text x="322.3" y="83.8" transform="rotate(-90 322.3 83.8)">VSYS_RAW</text>
<text x="340.1" y="78.7" transform="rotate(-90 340.1 78.7)">VSYS_RAW</text>
<text x="350.2" y="78.7" transform="rotate(-90 350.2 78.7)">VSYS_RAW</text>
<text x="394.7" y="79.5" transform="rotate(-90 394.7 79.5)">GND</text>
<text x="177.5" y="86.1" transform="rotate(-90 177.5 86.1)">CHG_STAT</text>
<text x="190.2" y="88.9" transform="rotate(-90 190.2 88.9)">BAT</text>
<text x="31.5" y="93.5" transform="rotate(-90 31.5 93.5)">GND</text>
<text x="39.1" y="93.5" transform="rotate(-90 39.1 93.5)">GND</text>
<text x="100.1" y="94.7" transform="rotate(-90 100.1 94.7)">GND</text>
<text x="111.5" y="94.7" transform="rotate(-90 111.5 94.7)">GND</text>
<text x="128" y="94" transform="rotate(-90 128 94)">PROG</text>
<text x="149.6" y="93.5" transform="rotate(-90 149.6 93.5)">GND</text>
<text x="246.1" y="92.2" transform="rotate(-90 246.1 92.2)">GND</text>
<text x="281.7" y="94.7" transform="rotate(-90 281.7 94.7)">GND</text>
<text x="74.7" y="99.8" transform="rotate(-90 74.7 99.8)">GND</text>
<text x="84.8" y="99.8" transform="rotate(-90 84.8 99.8)">GND</text>
<text x="285.7" y="100.1">VSYS_RAW</text>
<text x="306.1" y="100.1">VBUS</text>
<text x="322.3" y="99.8" transform="rotate(-90 322.3 99.8)">GND</text>
<text x="340.1" y="98.1" transform="rotate(-90 340.1 98.1)">SW_GATE</text>
<text x="350.2" y="98.1" transform="rotate(-90 350.2 98.1)">SW_GATE</text>
<text x="351.5" y="100.1">SW_GATE</text>
<text x="370.8" y="100.1">SW_COM</text>
<text x="190.2" y="104.9" transform="rotate(-90 190.2 104.9)">GND</text>
<text x="397.5" y="107.7">GND</text>
<text x="128" y="110" transform="rotate(-90 128 110)">GND</text>
<text x="376" y="110.2">SW_COM</text>
<text x="397.5" y="112.8">VSYS_RAW</text>
<text x="129.5" y="185.1">VSYS</text>
<text x="146" y="185.1">VREF</text>
<text x="226.5" y="180.1">BTN_UP</text>
<text x="247.6" y="180.1">GND</text>
<text x="89.9" y="189.2" transform="rotate(-90 89.9 189.2)">VSYS</text>
<text x="44.2" y="193" transform="rotate(-90 44.2 193)">VSYS</text>
<text x="54.3" y="193" transform="rotate(-90 54.3 193)">VSYS</text>
<text x="107.9" y="196.6">UPDI</text>
<text x="138.4" y="196.6">VREF</text>
<text x="299.4" y="193" transform="rotate(-90 299.4 193)">VLED</text>
<text x="309.6" y="193" transform="rotate(-90 309.6 193)">VLED</text>
<text x="107.9" y="199.1">TX</text>
<text x="138.5" y="199.1">UPDI</text>
<text x="140.3" y="201.7">TX</text>
<text x="225.1" y="199.1">BTN_MAIN</text>
<text x="247.6" y="199.1">GND</text>
<text x="348.5" y="201.7">GND</text>
<text x="44.2" y="209" transform="rotate(-90 44.2 209)">GND</text>
<text x="54.3" y="209" transform="rotate(-90 54.3 209)">GND</text>
<text x="107.9" y="206.7">BTN_DN</text>
<text x="107.9" y="209.3">BTN_MAIN</text>
<text x="138.9" y="204.2">GND</text>
<text x="299.4" y="208.8" transform="rotate(-90 299.4 208.8)">SDA</text>
<text x="309.6" y="208.8" transform="rotate(-90 309.6 208.8)">SCL</text>
<text x="348" y="204.2">VLED</text>
<text x="348.7" y="206.7">SDA</text>
<text x="348.8" y="209.3">SCL</text>
<text x="107.9" y="211.8">BTN_UP</text>
<text x="107.9" y="222">SDA</text>
<text x="107.9" y="219.4">SCL</text>
<text x="226.5" y="219.4">BTN_DN</text>
<text x="247.6" y="219.4">GND</text>
<text x="107.9" y="224.5">LED_EN_N</text>
<text x="265.2" y="223.5" transform="rotate(-90 265.2 223.5)">LED_EN_N</text>
<text x="294.4" y="223.5" transform="rotate(-90 294.4 223.5)">Q4_G</text>
<text x="281.7" y="232.4" transform="rotate(-90 281.7 232.4)">VLED</text>
<text x="265.2" y="238.8" transform="rotate(-90 265.2 238.8)">VSYS</text>
<text x="267.8" y="239.8">Q4_G</text>
<text x="299.4" y="236.2" transform="rotate(-90 299.4 236.2)">VLED</text>
<text x="89.9" y="243.3" transform="rotate(-90 89.9 243.3)">GND</text>
<text x="265.2" y="240.2" transform="rotate(-90 265.2 240.2)">Q4_G</text>
<text x="294.4" y="240" transform="rotate(-90 294.4 240)">VLED</text>
<text x="281.7" y="251.5" transform="rotate(-90 281.7 251.5)">VSYS</text>
<text x="129.3" y="256.8" transform="rotate(-90 129.3 256.8)">VBUS</text>
<text x="153.4" y="256.6" transform="rotate(-90 153.4 256.6)">VSYS</text>
<text x="166.1" y="256" transform="rotate(-90 166.1 256)">GND</text>
<text x="177.5" y="255.8" transform="rotate(-90 177.5 255.8)">SDA</text>
<text x="190.2" y="255.7" transform="rotate(-90 190.2 255.7)">SCL</text>
<text x="201.7" y="256.6" transform="rotate(-90 201.7 256.6)">VLED</text>
<text x="265.2" y="255.5" transform="rotate(-90 265.2 255.5)">Q4_G</text>
<text x="142" y="259.4" transform="rotate(-90 142 259.4)">BAT_RAW</text>
</g>
</svg>
